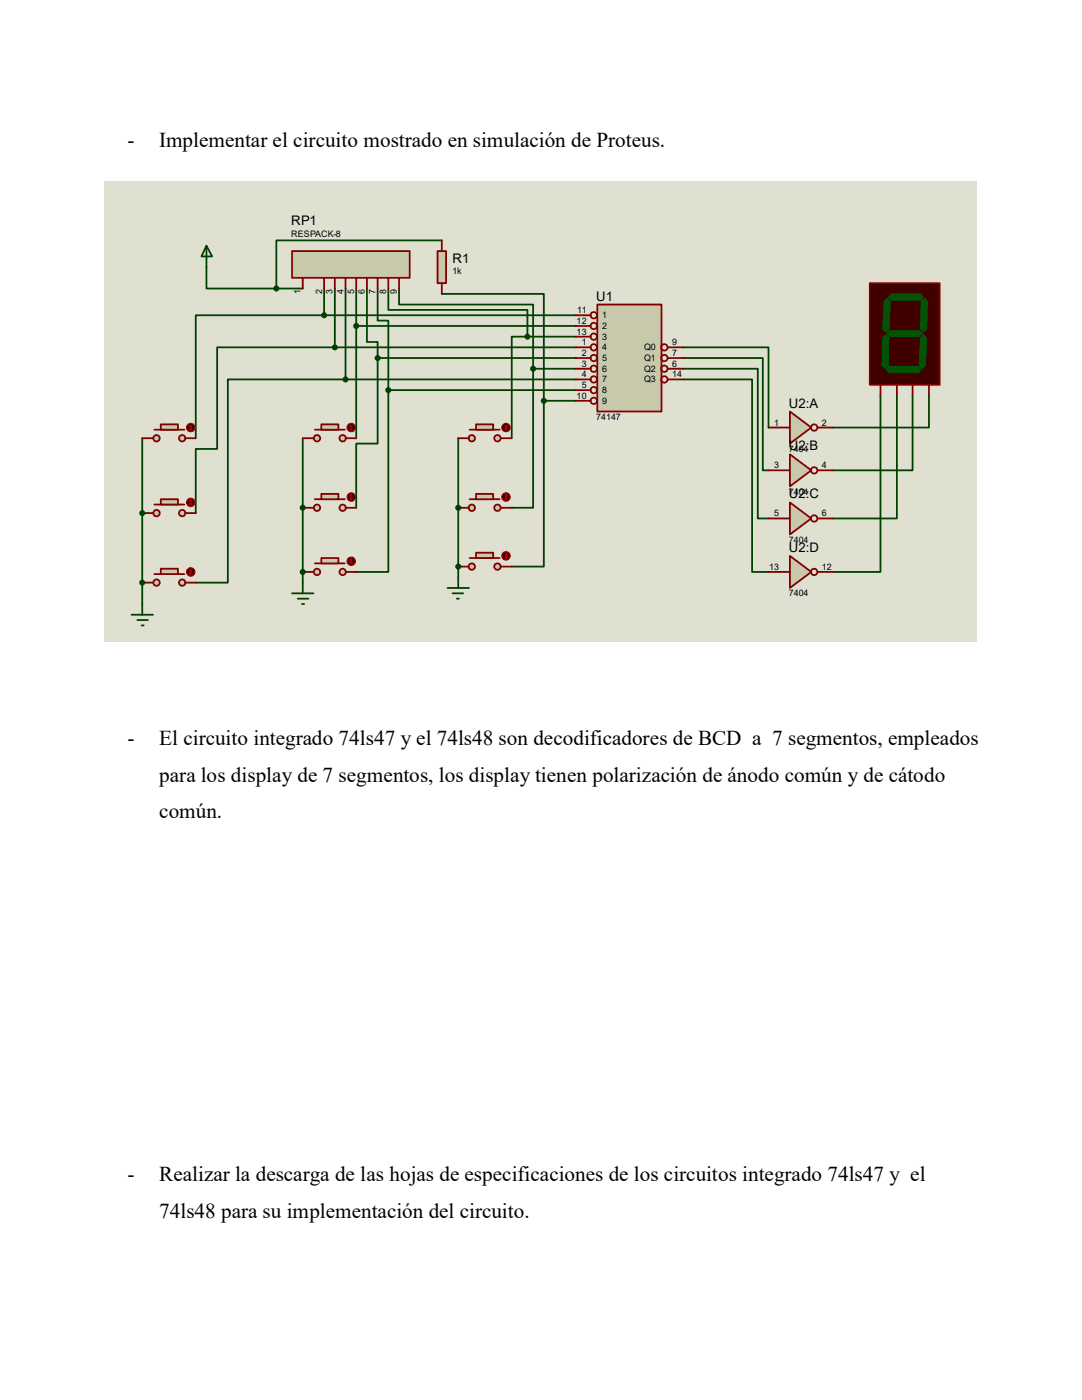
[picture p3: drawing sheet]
<svg xmlns="http://www.w3.org/2000/svg" width="216mm" height="279mm" viewBox="0 0 216 279" stroke-linecap="round" stroke-linejoin="round" font-family="sans-serif">
<path d="M20.9 36.2h174v91.9h-174z" fill="#e0e0d0"/>
<path d="M175.7 78.9v35.2h-9.5M179 78.9v24.6h-12.8M182.1 78.9v15h-15.9M185.4 78.9v6.4h-19.2M28.4 87.5v14.9" fill="none" stroke="#004000" stroke-width=".36"/>
<circle cx="28.4" cy="102.4" r=".18" fill="#004000"/>
<path d="M60.4 87.5v13.8M28.4 102.4v13.9" fill="none" stroke="#004000" stroke-width=".36"/>
<circle cx="60.4" cy="101.3" r=".18" fill="#004000"/>
<path d="M91.4 87.5v13.8M60.4 101.3v12.8" fill="none" stroke="#004000" stroke-width=".36"/>
<circle cx="91.4" cy="101.3" r=".18" fill="#004000"/>
<g fill="none" stroke="#004000" stroke-width=".36">
<path d="M41.2 53.3v4.3h13.9M55.1 57.6h5.3M64.7 57.6v5.3M66.8 57.6v11.7M68.9 57.6v18.1M71.1 57.6v29.9M73.2 57.6v10.7h2.2v3.2M75.4 57.6v6.4h2.1v13.9M77.5 57.6v4.2h27.7v5.4M79.6 57.6v3.2h26.8v12.8M88.2 58.6h20.3v21.4M88.2 48h-33.1v9.6"/>
<path d="M64.7 62.9h-25.6v24.6M64.7 62.9h50.2M66.8 69.3h-23.5v20.3h-4.2v12.8M66.8 69.3h48.1M68.9 75.7h-23.4v40.6h-6.4M68.9 75.7h46M71.1 65.1h43.8M75.4 71.5v17h-4.3v12.8M75.4 71.5h39.5M77.5 77.9v36.2h-6.4M77.5 77.9h37.4M105.2 67.2h-3.1v20.3"/>
<path d="M105.2 67.2h9.7M106.4 73.6v27.7h-4.3M106.4 73.6h8.5M108.5 80v33.1h-6.4M108.5 80h6.4M91.4 101.3v11.8"/>
</g>
<circle cx="91.4" cy="113.1" r=".18" fill="#004000"/>
<path d="M91.4 113.1v2.1" fill="none" stroke="#004000" stroke-width=".36"/>
<circle cx="60.4" cy="114.1" r=".18" fill="#004000"/>
<path d="M60.4 114.1v2.2" fill="none" stroke="#004000" stroke-width=".36"/>
<circle cx="28.4" cy="116.3" r=".18" fill="#004000"/>
<path d="M136.3 69.3h17v16M136.3 71.5h15.9v22.4h1.1M136.3 73.6h14.9v29.9h2.1M136.3 75.7h13.8v38.4h3.2M28.4 116.3v4.2" fill="none" stroke="#004000" stroke-width=".36"/>
<path d="M173.6 56.5h13.9v20.3h-13.9z" fill-rule="evenodd" fill="#400000" stroke="#800000" stroke-width=".36"/>
<g fill="#035205" stroke="#035205" stroke-width=".2">
<path d="M177.8 58.6h5.9l.5 .7-.5 .6h-5.9l-.5-.6z" fill-rule="evenodd"/>
<path d="M183.8 60.1l.7-.6 .6 .6-.2 5.6-.7 .6-.5-.6z" fill-rule="evenodd"/>
<path d="M177 66.5l.7-.6h5.7l.7 .6-.7 .7h-5.7z" fill-rule="evenodd"/>
<path d="M177 59.5l.7 .6-.3 5.6-.6 .6-.7-.6 .3-5.6z" fill-rule="evenodd"/>
<path d="M184.2 66.8l.7 .6-.2 5.5-.6 .7-.7-.7 .3-5.5z" fill-rule="evenodd"/>
<path d="M177.4 73.2h5.8l.6 .6-.6 .6h-5.8l-.6-.6z" fill-rule="evenodd"/>
<path d="M176.1 67.4l.7-.6 .6 .6-.1 5.5-.8 .7-.5-.7z" fill-rule="evenodd"/>
</g>
<path d="M175.7 76.8v2.1M179 76.8v2.1M182.1 76.8v2.1M185.4 76.8v2.1" fill="none" stroke="#800000" stroke-width=".36"/>
<path d="M58.3 50.1h23.5v5.3h-23.5z" fill-rule="evenodd" fill="#c8c8aa" stroke="#800000" stroke-width=".36"/>
<path d="M60.4 55.4v2.2M64.7 55.4v2.2M66.8 55.4v2.2M68.9 55.4v2.2M71.1 55.4v2.2M73.2 55.4v2.2M75.4 55.4v2.2M77.5 55.4v2.2M79.6 55.4v2.2" fill="none" stroke="#800000" stroke-width=".36"/>
<g fill="#c8c8aa" stroke="#800000" stroke-width=".36">
<circle cx="36.4" cy="87.5" r=".64"/>
<circle cx="31.2" cy="87.5" r=".64"/>
</g>
<path d="M30.8 85.8h6" fill="none" stroke="#800000" stroke-width=".36"/>
<path d="M32.1 84.7h3.4v1.1h-3.4z" fill-rule="evenodd" fill="#c8c8aa" stroke="#800000" stroke-width=".36"/>
<path d="M28.4 87.5h2.1M36.9 87.5h2.2" fill="none" stroke="#800000" stroke-width=".36"/>
<circle cx="38.1" cy="85.3" r=".85" fill="#400000" stroke="#f00" stroke-width=".2"/>
<path d="M37.8 85.5l.3 .3M38.1 84.9v.9M38.1 84.9l-.3 .2M38.1 84.9l.1 .2M38.2 85.5l-.1 .3" fill="none" stroke="#f00" stroke-width=".2"/>
<g fill="#c8c8aa" stroke="#800000" stroke-width=".36">
<circle cx="68.4" cy="87.5" r=".64"/>
<circle cx="63.3" cy="87.5" r=".64"/>
</g>
<path d="M62.8 85.8h6" fill="none" stroke="#800000" stroke-width=".36"/>
<path d="M64.1 84.7h3.4v1.1h-3.4z" fill-rule="evenodd" fill="#c8c8aa" stroke="#800000" stroke-width=".36"/>
<path d="M60.4 87.5h2.1M68.9 87.5h2.2" fill="none" stroke="#800000" stroke-width=".36"/>
<circle cx="70.1" cy="85.3" r=".85" fill="#400000" stroke="#f00" stroke-width=".2"/>
<path d="M69.8 85.5l.3 .3M70.1 84.9v.9M70.1 84.9l-.3 .2M70.1 84.9l.1 .2M70.2 85.5l-.1 .3" fill="none" stroke="#f00" stroke-width=".2"/>
<g fill="#c8c8aa" stroke="#800000" stroke-width=".36">
<circle cx="99.3" cy="87.5" r=".64"/>
<circle cx="94.1" cy="87.5" r=".64"/>
</g>
<path d="M93.7 85.8h6" fill="none" stroke="#800000" stroke-width=".36"/>
<path d="M95 84.7h3.4v1.1h-3.4z" fill-rule="evenodd" fill="#c8c8aa" stroke="#800000" stroke-width=".36"/>
<path d="M91.4 87.5h2.2M100 87.5h2.1" fill="none" stroke="#800000" stroke-width=".36"/>
<circle cx="101" cy="85.3" r=".85" fill="#400000" stroke="#f00" stroke-width=".2"/>
<path d="M100.8 85.5l.2 .3M101 84.9v.9M101 84.9l-.2 .2M101 84.9l.3 .2M101.3 85.5l-.3 .3" fill="none" stroke="#f00" stroke-width=".2"/>
<g fill="#c8c8aa" stroke="#800000" stroke-width=".36">
<circle cx="36.4" cy="102.4" r=".64"/>
<circle cx="31.2" cy="102.4" r=".64"/>
</g>
<path d="M30.8 100.7h6" fill="none" stroke="#800000" stroke-width=".36"/>
<path d="M32.1 99.6h3.4v1.1h-3.4z" fill-rule="evenodd" fill="#c8c8aa" stroke="#800000" stroke-width=".36"/>
<path d="M28.4 102.4h2.1M36.9 102.4h2.2" fill="none" stroke="#800000" stroke-width=".36"/>
<circle cx="38.1" cy="100.3" r=".85" fill="#400000" stroke="#f00" stroke-width=".2"/>
<path d="M38.1 99.8v.9M38.1 99.8l-.3 .3M38.1 99.8l.1 .3M37.8 100.5l.3 .2M38.2 100.5l-.1 .2" fill="none" stroke="#f00" stroke-width=".2"/>
<g fill="#c8c8aa" stroke="#800000" stroke-width=".36">
<circle cx="68.4" cy="101.3" r=".64"/>
<circle cx="63.3" cy="101.3" r=".64"/>
</g>
<path d="M62.8 99.6h6" fill="none" stroke="#800000" stroke-width=".36"/>
<path d="M64.1 98.6h3.4v1h-3.4z" fill-rule="evenodd" fill="#c8c8aa" stroke="#800000" stroke-width=".36"/>
<path d="M60.4 101.3h2.1M68.9 101.3h2.2" fill="none" stroke="#800000" stroke-width=".36"/>
<circle cx="70.1" cy="99.2" r=".85" fill="#400000" stroke="#f00" stroke-width=".2"/>
<path d="M69.8 99.4l.3 .2M70.1 98.8v.8M70.1 98.8l-.3 .2M70.1 98.8l.1 .2M70.2 99.4l-.1 .2" fill="none" stroke="#f00" stroke-width=".2"/>
<g fill="#c8c8aa" stroke="#800000" stroke-width=".36">
<circle cx="99.3" cy="101.3" r=".64"/>
<circle cx="94.1" cy="101.3" r=".64"/>
</g>
<path d="M93.7 99.6h6" fill="none" stroke="#800000" stroke-width=".36"/>
<path d="M95 98.6h3.4v1h-3.4z" fill-rule="evenodd" fill="#c8c8aa" stroke="#800000" stroke-width=".36"/>
<path d="M91.4 101.3h2.2M100 101.3h2.1" fill="none" stroke="#800000" stroke-width=".36"/>
<circle cx="101" cy="99.2" r=".85" fill="#400000" stroke="#f00" stroke-width=".2"/>
<path d="M100.8 99.4l.2 .2M101 98.8v.8M101 98.8l-.2 .2M101 98.8l.3 .2M101.3 99.4l-.3 .2" fill="none" stroke="#f00" stroke-width=".2"/>
<g fill="#c8c8aa" stroke="#800000" stroke-width=".36">
<circle cx="36.4" cy="116.3" r=".64"/>
<circle cx="31.2" cy="116.3" r=".64"/>
</g>
<path d="M30.8 114.6h6" fill="none" stroke="#800000" stroke-width=".36"/>
<path d="M32.1 113.5h3.4v1.1h-3.4z" fill-rule="evenodd" fill="#c8c8aa" stroke="#800000" stroke-width=".36"/>
<path d="M28.4 116.3h2.1M36.9 116.3h2.2" fill="none" stroke="#800000" stroke-width=".36"/>
<circle cx="38.1" cy="114.1" r=".85" fill="#400000" stroke="#f00" stroke-width=".2"/>
<path d="M37.8 114.4l.3 .2M38.1 113.7v.9M38.1 113.7l-.3 .2M38.1 113.7l.1 .2M38.2 114.4l-.1 .2" fill="none" stroke="#f00" stroke-width=".2"/>
<g fill="#c8c8aa" stroke="#800000" stroke-width=".36">
<circle cx="68.4" cy="114.1" r=".64"/>
<circle cx="63.3" cy="114.1" r=".64"/>
</g>
<path d="M62.8 112.4h6" fill="none" stroke="#800000" stroke-width=".36"/>
<path d="M64.1 111.4h3.4v1h-3.4z" fill-rule="evenodd" fill="#c8c8aa" stroke="#800000" stroke-width=".36"/>
<path d="M60.4 114.1h2.1M68.9 114.1h2.2" fill="none" stroke="#800000" stroke-width=".36"/>
<circle cx="70.1" cy="112" r=".85" fill="#400000" stroke="#f00" stroke-width=".2"/>
<path d="M69.8 112.2l.3 .2M70.1 111.6v.8M70.1 111.6l-.3 .2M70.1 111.6l.1 .2M70.2 112.2l-.1 .2" fill="none" stroke="#f00" stroke-width=".2"/>
<g fill="#c8c8aa" stroke="#800000" stroke-width=".36">
<circle cx="99.3" cy="113.1" r=".64"/>
<circle cx="94.1" cy="113.1" r=".64"/>
</g>
<path d="M93.7 111.4h6" fill="none" stroke="#800000" stroke-width=".36"/>
<path d="M95 110.3h3.4v1.1h-3.4z" fill-rule="evenodd" fill="#c8c8aa" stroke="#800000" stroke-width=".36"/>
<path d="M91.4 113.1h2.2M100 113.1h2.1" fill="none" stroke="#800000" stroke-width=".36"/>
<circle cx="101" cy="110.9" r=".85" fill="#400000" stroke="#f00" stroke-width=".2"/>
<path d="M100.8 111.2l.2 .2M101 110.5v.9M101 110.5l-.2 .2M101 110.5l.3 .2M101.3 111.2l-.3 .2" fill="none" stroke="#f00" stroke-width=".2"/>
<path d="M119.2 60.8h12.8v21.3h-12.8z" fill-rule="evenodd" fill="#c8c8aa" stroke="#800000" stroke-width=".36"/>
<g fill="none" stroke="#800000" stroke-width=".36">
<path d="M114.9 62.9h3M114.9 65.1h3M114.9 67.2h3M114.9 69.3h3M114.9 71.5h3M114.9 73.6h3M114.9 75.7h3M114.9 77.9h3M114.9 80h3M133.3 69.3h3M133.3 71.5h3M133.3 73.6h3"/>
<path d="M133.3 75.7h3"/>
<circle cx="118.5" cy="71.5" r=".64"/>
<circle cx="118.5" cy="67.2" r=".64"/>
<circle cx="118.5" cy="80" r=".64"/>
<circle cx="118.5" cy="77.9" r=".64"/>
<circle cx="118.5" cy="65.1" r=".64"/>
<circle cx="118.5" cy="69.3" r=".64"/>
<circle cx="118.5" cy="62.9" r=".64"/>
<circle cx="118.5" cy="75.7" r=".64"/>
<circle cx="118.5" cy="73.6" r=".64"/>
<circle cx="132.6" cy="69.3" r=".64"/>
<circle cx="132.6" cy="71.5" r=".64"/>
<circle cx="132.6" cy="73.6" r=".64"/>
<circle cx="132.6" cy="75.7" r=".64"/>
</g>
<path d="M157.6 82.1l4.3 3.2-4.3 3.2z" fill="#c8c8aa" stroke="#800000" stroke-width=".36"/>
<g fill="none" stroke="#800000" stroke-width=".36">
<path d="M153.3 85.3h4.3M163.2 85.3h3"/>
<circle cx="162.5" cy="85.3" r=".64"/>
</g>
<path d="M157.6 90.7l4.3 3.2-4.3 3.2z" fill="#c8c8aa" stroke="#800000" stroke-width=".36"/>
<g fill="none" stroke="#800000" stroke-width=".36">
<path d="M153.3 93.9h4.3M163.2 93.9h3"/>
<circle cx="162.5" cy="93.9" r=".64"/>
</g>
<path d="M157.6 100.3l4.3 3.2-4.3 3.2z" fill="#c8c8aa" stroke="#800000" stroke-width=".36"/>
<g fill="none" stroke="#800000" stroke-width=".36">
<path d="M153.3 103.5h4.3M163.2 103.5h3"/>
<circle cx="162.5" cy="103.5" r=".64"/>
</g>
<path d="M157.6 110.9l4.3 3.2-4.3 3.2z" fill="#c8c8aa" stroke="#800000" stroke-width=".36"/>
<g fill="none" stroke="#800000" stroke-width=".36">
<path d="M153.3 114.1h4.3M163.2 114.1h3"/>
<circle cx="162.5" cy="114.1" r=".64"/>
</g>
<g fill="#004000" stroke="#004000" stroke-width=".36">
<circle cx="28.4" cy="102.4" r=".43"/>
<circle cx="60.4" cy="101.3" r=".43"/>
<circle cx="91.4" cy="101.3" r=".43"/>
</g>
<path d="M87.3 50.1h1.7v6.4h-1.7z" fill-rule="evenodd" fill="#c8c8aa" stroke="#800000" stroke-width=".36"/>
<path d="M88.2 48v2.1M88.2 56.5v2.1" fill="none" stroke="#800000" stroke-width=".36"/>
<g fill="#004000" stroke="#004000" stroke-width=".36">
<circle cx="64.7" cy="62.9" r=".43"/>
<circle cx="66.8" cy="69.3" r=".43"/>
<circle cx="68.9" cy="75.7" r=".43"/>
<circle cx="71.1" cy="65.1" r=".43"/>
<circle cx="75.4" cy="71.5" r=".43"/>
<circle cx="77.5" cy="77.9" r=".43"/>
<circle cx="105.2" cy="67.2" r=".43"/>
<circle cx="106.4" cy="73.6" r=".43"/>
<circle cx="108.5" cy="80" r=".43"/>
<circle cx="55.1" cy="57.6" r=".43"/>
<circle cx="91.4" cy="113.1" r=".43"/>
<circle cx="60.4" cy="114.1" r=".43"/>
<circle cx="28.4" cy="116.3" r=".43"/>
</g>
<g fill="none" stroke="#004000" stroke-width=".36">
<path d="M41.2 49l1.1 2.2h-2.1zM41.2 49v4.3M58.3 118.4h4.2M59.4 119.5h2.1M60.4 116.3v2.1M89.3 117.3h4.3M90.3 118.4h2.1M91.1 119.5h.5M91.4 115.2v2.1M26.2 122.7h4.3M27.4 123.7h2.1M28.2 124.8h.5"/>
<path d="M28.4 120.5v2.2M60.3 120.5h.4"/>
</g>
<g font-size="4.2">
<text x="25.4" y="29.3">-</text>
<text x="31.8" y="29.3">Implementar el circuito mostrado en simulación de Proteus.</text>
<text x="25.4" y="148.7">-</text>
<text x="31.8" y="148.7">El circuito integrado 74ls47 y el 74ls48 son decodificadores de BCD a 7 segmentos, empleados</text>
<text x="31.8" y="156">para los display de 7 segmentos, los display tienen polarización de ánodo común y de cátodo</text>
<text x="31.8" y="163.3">común.</text>
<text x="25.4" y="235.8">-</text>
<text x="31.8" y="235.8">Realizar la descarga de las hojas de especificaciones de los circuitos integrado 74ls47 y el</text>
<text x="31.8" y="243">74ls48 para su implementación del circuito.</text>
</g>
<g font-size="2.6">
<text x="58.1" y="44.9">RP1</text>
<text x="90.3" y="52.4">R1</text>
<text x="119" y="60">U1</text>
<text x="157.4" y="81.4">U2:A</text>
<text x="157.4" y="89.9">U2:B</text>
<text x="157.4" y="99.5">U2:C</text>
<text x="157.4" y="110.1">U2:D</text>
</g>
<g font-size="1.8">
<text x="58.1" y="47.3">RESPACK-8</text>
<text x="60" y="58.6" transform="rotate(-90 60 58.6)">1</text>
<text x="64.3" y="58.6" transform="rotate(-90 64.3 58.6)">2</text>
<text x="66.4" y="58.6" transform="rotate(-90 66.4 58.6)">3</text>
<text x="68.5" y="58.6" transform="rotate(-90 68.5 58.6)">4</text>
<text x="70.7" y="58.6" transform="rotate(-90 70.7 58.6)">5</text>
<text x="72.8" y="58.6" transform="rotate(-90 72.8 58.6)">6</text>
<text x="74.9" y="58.6" transform="rotate(-90 74.9 58.6)">7</text>
<text x="77" y="58.6" transform="rotate(-90 77 58.6)">8</text>
<text x="79.2" y="58.6" transform="rotate(-90 79.2 58.6)">9</text>
<text x="90.3" y="54.7">1k</text>
<text x="115.1" y="64.6">12</text>
<text x="115.2" y="62.5">11</text>
<text x="120.2" y="63.5">1</text>
<text x="120.2" y="65.6">2</text>
<text x="115.1" y="66.8">13</text>
<text x="116.1" y="68.9">1</text>
<text x="116.1" y="71">2</text>
<text x="120.2" y="67.8">3</text>
<text x="120.2" y="69.9">4</text>
<text x="128.5" y="69.9">Q0</text>
<text x="134.1" y="68.9">9</text>
<text x="134.1" y="71">7</text>
<text x="116.1" y="73.2">3</text>
<text x="116.1" y="75.3">4</text>
<text x="116.1" y="77.4">5</text>
<text x="120.2" y="72">5</text>
<text x="120.2" y="74.2">6</text>
<text x="120.2" y="76.3">7</text>
<text x="128.5" y="72">Q1</text>
<text x="128.5" y="74.2">Q2</text>
<text x="128.5" y="76.3">Q3</text>
<text x="134.1" y="73.2">6</text>
<text x="134.1" y="75.3">14</text>
<text x="115.1" y="79.6">10</text>
<text x="119" y="83.8">74147</text>
<text x="120.2" y="78.4">8</text>
<text x="120.2" y="80.6">9</text>
<text x="154.5" y="84.9">1</text>
<text x="164" y="84.9">2</text>
<text x="154.5" y="93.4">3</text>
<text x="157.4" y="90.3">7404</text>
<text x="164" y="93.4">4</text>
<text x="157.4" y="98.8">7404</text>
<text x="154.5" y="103">5</text>
<text x="164" y="103">6</text>
<text x="153.5" y="113.7">13</text>
<text x="157.4" y="108.4">7404</text>
<text x="164" y="113.7">12</text>
<text x="157.4" y="119">7404</text>
</g>
</svg>
